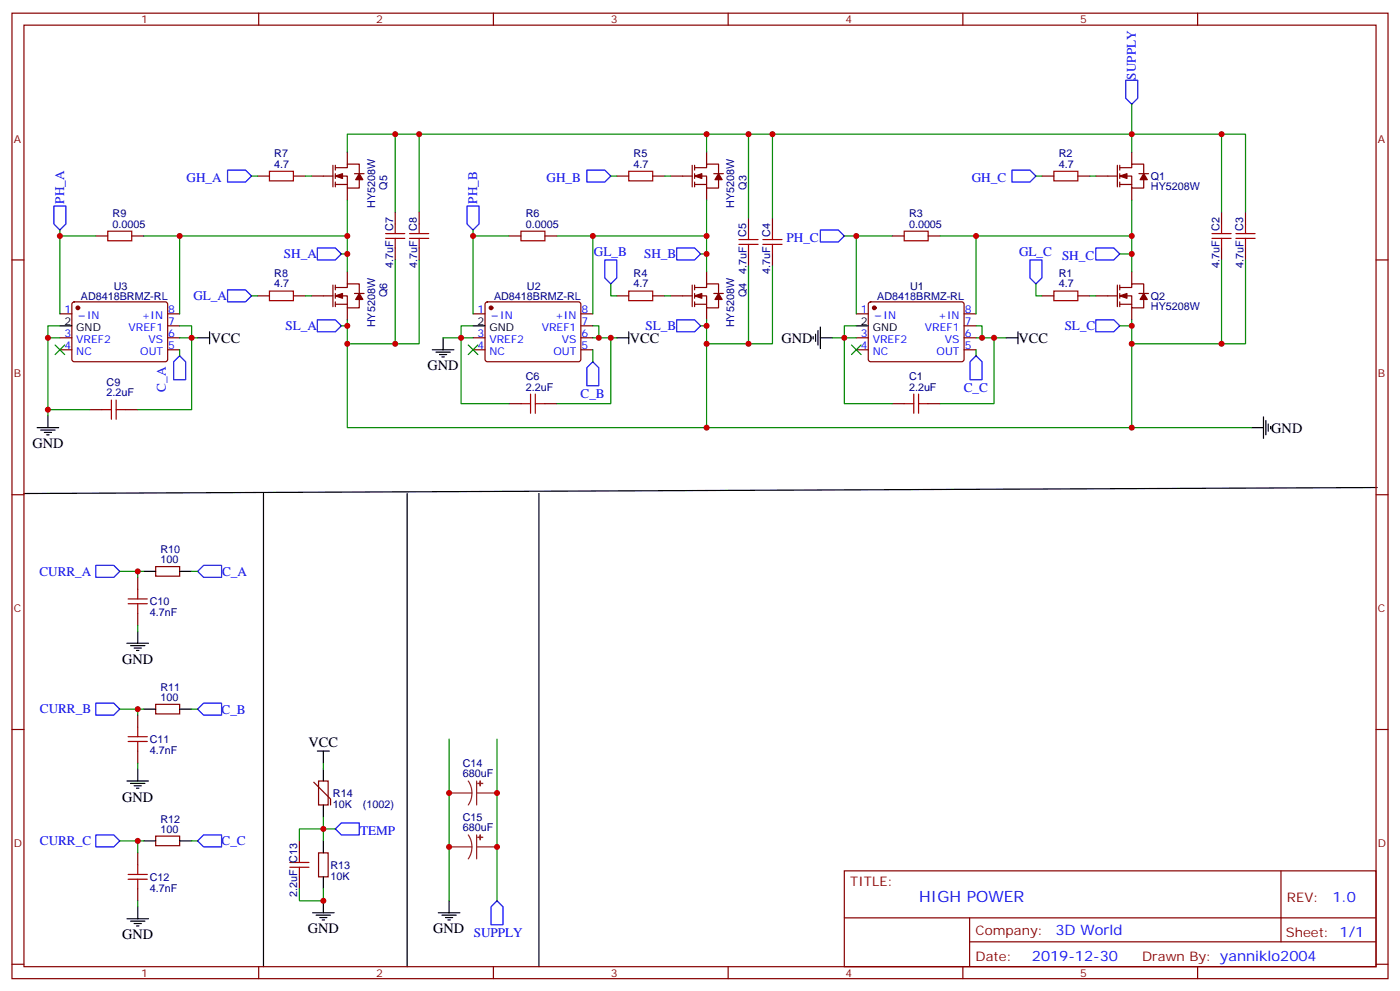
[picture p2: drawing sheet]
<svg xmlns="http://www.w3.org/2000/svg" width="412mm" height="292mm" viewBox="0 0 412 292" stroke-linecap="round" stroke-linejoin="round" font-family="sans-serif">
<g fill="none" stroke="#000" stroke-width=".35">
<path d="M17.6 96h3.6M58.2 99.5h3.5M61.7 97.7v3.5M130.5 99.5v3.5M139.3 96h3.6M181.7 99.5h3.5M185.2 97.7v3.5M239.5 99.1v.7M240.2 98.4v2.1M240.9 97.4v4.2M241.7 99.5h3.5M241.7 96.3v6.4"/>
<path d="M252.2 96h3.6M296.3 99.5h3.6M299.9 97.7v3.5M127.4 103h6.3M128.4 103.7h4.2M129.5 104.4h2.1M130.2 105.1h.7M10.9 125.9h6.4M12 126.6h4.2M13.1 127.4h2.1M13.8 128.1h.7M14.1 122.4v3.5"/>
<path d="M368.7 125.9h3.5M372.2 122.8v6.3M372.9 123.8v4.3M373.6 124.9v2.1M374.3 125.6v.7M77.6 145.3v139.4M119.9 145.3v139.4M158.7 145.3v139.4M405.7 143.6l-398.6 1.7M42.3 168.3h3.6M52.9 168.3h3.5M37.4 189.4h6.3"/>
<path d="M38.5 190.1h4.2M39.5 190.9h2.1M40.2 191.6h.7M40.6 185.9v3.5M42.3 208.8h3.6M52.9 208.8h3.5M37.4 230h6.3M38.5 230.7h4.2M39.5 231.4h2.1M40.2 232.1h.7M40.6 226.5v3.5M93.5 221.2h3.5"/>
<path d="M95.2 221.2v3.5M95.2 226.5v3.5M95.2 237.1v3.5M42.3 247.6h3.6M52.9 247.6h3.5M95.2 247.6v3.6M95.2 258.2v3.6M37.4 270.6h6.3M38.5 271.3h4.2M39.5 272h2.1M40.2 272.7h.7M40.6 267.1v3.5"/>
<path d="M92.1 268.8h6.3M93.1 269.5h4.3M94.2 270.2h2.1M94.9 270.9h.7M95.2 265.3v3.5M129.1 268.8h6.4M130.2 269.5h4.2M131.2 270.2h2.1M131.9 270.9h.7M132.3 265.3v3.5"/>
</g>
<g fill="none" stroke="#870000" stroke-width=".35">
<path d="M3.5 3.9h405.4v284.3h-405.4zM7.1 7.4h398.2v277.3h-398.2zM76.2 3.9v3.5M145.3 3.9v3.5M214.5 3.9v3.5M283.6 3.9v3.5M352.8 3.9v3.5M75.8 51.9h3.6M86.4 51.9h3.6M91.7 51.9h6.4M98.1 48.7v6.3M98.8 49.4h3.5v-1.1h3.5v2.9"/>
<path d="M98.8 51.9h3.5v3.5h3.5v-2.5M98.8 54.3h3.5M98.8 48.7v1.4M98.8 51.2v1.4M98.8 53.6v1.4M102.3 44.8v3.5M102.3 55.4v3.5M104.4 51.2h2.8M181.7 51.9h3.5M192.3 51.9h3.5M197.6 51.9h6.3M203.9 48.7v6.3"/>
<path d="M204.6 49.4h3.5v-1.1h3.6v2.9M204.6 51.9h3.5v3.5h3.6v-2.5M204.6 54.3h3.5M204.6 48.7v1.4M204.6 51.2v1.4M204.6 53.6v1.4M208.1 44.8v3.5M208.1 55.4v3.5M210.3 51.2h2.8M306.9 51.9h3.5M317.5 51.9h3.5M322.8 51.9h6.3"/>
<path d="M329.1 48.7v6.3M329.8 49.4h3.6v-1.1h3.5v2.9M329.8 51.9h3.6v3.5h3.5v-2.5M329.8 54.3h3.6M329.8 48.7v1.4M329.8 51.2v1.4M329.8 53.6v1.4M333.4 44.8v3.5M333.4 55.4v3.5M335.5 51.2h2.8M3.5 76.6h3.6M28.2 69.5h3.5"/>
<path d="M38.8 69.5h3.5M116.4 62.4v3.6M116.4 73v3.6M123.5 62.4v3.6M123.5 73v3.6M149.9 69.5h3.6M160.5 69.5h3.5M220.5 64.2v3.5M220.5 74.8v3.5M227.5 64.2v3.5M227.5 74.8v3.5M262.8 69.5h3.5"/>
<path d="M273.4 69.5h3.5M359.8 62.4v3.6M359.8 73v3.6M366.9 62.4v3.6M366.9 73v3.6M405.3 76.6h3.6M17.6 92.4h3.6M17.6 99.5h3.6M21.4 89.1l.5-.2 27.1 .1 .4 .6-.1 16.5-.6 .4h-27.1l-.4-.7v-16.2zM49.4 92.4h3.5M49.4 99.5h3.5M49.4 96h3.5"/>
<path d="M75.8 87.1h3.6M86.4 87.1h3.6M91.7 87.1h6.4M98.1 84v6.3M98.8 84.7h3.5v-1.1h3.5v2.8M98.8 87.1h3.5v3.6h3.5v-2.5M98.8 89.6h3.5M98.8 84v1.4M98.8 86.4v1.4M98.8 88.9v1.4M102.3 80.1v3.5M102.3 90.7v3.5"/>
<path d="M104.4 86.4h2.8M139.3 92.4h3.6M139.3 99.5h3.6M143.1 89.1l.5-.2 27.1 .1 .4 .6-.1 16.5-.6 .4h-27.1l-.4-.7v-16.2zM171.1 92.4h3.5M171.1 99.5h3.5M171.1 96h3.5M181.7 87.1h3.5M192.3 87.1h3.5M197.6 87.1h6.3M203.9 84v6.3M204.6 84.7h3.5v-1.1h3.6v2.8"/>
<path d="M204.6 87.1h3.5v3.6h3.6v-2.5M204.6 89.6h3.5M204.6 84v1.4M204.6 86.4v1.4M204.6 88.9v1.4M208.1 80.1v3.5M208.1 90.7v3.5M210.3 86.4h2.8M252.2 92.4h3.6M252.2 99.5h3.6M256 89.1l.5-.2 27.1 .1 .4 .6-.1 16.5-.6 .4h-27.1l-.4-.7v-16.2zM284 92.4h3.5"/>
<path d="M284 99.5h3.5M284 96h3.5M306.9 87.1h3.5M317.5 87.1h3.5M322.8 87.1h6.3M329.1 84v6.3M329.8 84.7h3.6v-1.1h3.5v2.8M329.8 87.1h3.6v3.6h3.5v-2.5M329.8 84v1.4M329.8 86.4v1.4M329.8 88.9v1.4M329.8 89.6h3.6"/>
<path d="M333.4 80.1v3.5M333.4 90.7v3.5M335.5 86.4h2.8M17.6 103h3.6M49.4 103h3.5M139.3 103h3.6M149.9 118.9h3.6M160.5 118.9h3.5M171.1 103h3.5M252.2 103h3.6M262.8 118.9h3.5M273.4 118.9h3.5"/>
<path d="M284 103h3.5M26.5 120.7h3.5M37 120.7h3.6M3.5 145.7h3.6M405.3 145.7h3.6M40.6 170v3.6M45.9 166.9h7v2.8h-7zM40.6 180.6v3.6M3.5 214.8h3.6M40.6 210.6v3.5M45.9 207.4h7v2.9h-7zM405.3 214.8h3.6"/>
<path d="M40.6 221.2v3.5M92.4 230.4l5 4.9v1.8M93.8 230h2.9v7.1h-2.9zM40.6 251.2v3.5M45.9 246.2h7v2.9h-7zM88.2 247.6v3.6M88.2 258.2v3.6M93.8 251.2h2.9v7h-2.9zM248.7 256.5h156.6v28.2h-156.6zM377.3 256.5v20.9M40.6 261.8v3.5M248.7 270.3h156.5"/>
<path d="M285.6 277.4h119.6M285.6 270.3v14.1M3.5 284h3.6M76.2 284.7v3.5M145.3 284.7v3.5M214.5 284.7v3.5M283.6 284.7v3.5M352.8 284.7v3.5M405.3 284h3.6"/>
</g>
<g fill="#870000" stroke="#870000" stroke-width=".35">
<path d="M329.8 51.9l2.2-.7v1.4z"/>
<path d="M336.9 51.2l1.1 1.7h-2.2z"/>
<path d="M329.8 87.1l2.2-.7v1.4z"/>
<path d="M336.9 86.4l1.1 1.8h-2.2z"/>
<path d="M204.6 51.9l2.1-.7v1.4z"/>
<path d="M211.7 51.2l1 1.7h-2.1z"/>
<path d="M204.6 87.1l2.1-.7v1.4z"/>
<path d="M211.7 86.4l1 1.8h-2.1z"/>
<path d="M98.8 51.9l2.1-.7v1.4z"/>
<path d="M105.8 51.2l1.1 1.7h-2.1z"/>
<path d="M98.8 87.1l2.1-.7v1.4z"/>
<path d="M105.8 86.4l1.1 1.8h-2.1z"/>
<circle cx="257.5" cy="90.7" r=".53"/>
<circle cx="144.6" cy="90.7" r=".53"/>
<circle cx="22.9" cy="90.7" r=".53"/>
</g>
<g fill="none" stroke="#a10000" stroke-width=".35">
<path d="M79.4 50.4h7v2.9h-7zM185.2 50.4h7.1v2.9h-7.1zM310.4 50.4h7.1v2.9h-7.1zM31.7 68.1h7.1v2.8h-7.1zM113.6 68.8h5.6M113.6 70.2h5.6M116.4 66v2.8M116.4 70.2v2.8M120.6 68.8h5.7M120.6 70.2h5.7M123.5 66v2.8M123.5 70.2v2.8"/>
<path d="M153.5 68.1h7v2.8h-7zM217.7 70.6h5.6M217.7 72h5.6M220.5 67.7v2.9M220.5 72v2.8M224.7 70.6h5.7M224.7 72h5.7M227.5 67.7v2.9M227.5 72v2.8M266.3 68.1h7.1v2.8h-7.1zM357 68.8h5.7M357 70.2h5.7"/>
<path d="M359.8 66v2.8M359.8 70.2v2.8M364.1 68.8h5.6M364.1 70.2h5.6M366.9 66v2.8M366.9 70.2v2.8M79.4 85.7h7v2.8h-7zM185.2 85.7h7.1v2.8h-7.1zM310.4 85.7h7.1v2.8h-7.1zM32.8 117.8v5.7M34.2 117.8v5.7M153.5 118.9h2.8"/>
<path d="M156.3 116.1v5.6M157.7 118.9h2.8M157.7 116.1v5.6M266.3 118.9h2.9M269.2 116.1v5.6M270.6 118.9h2.8M270.6 116.1v5.6M30 120.7h2.8M34.2 120.7h2.8M37.7 177.8h5.7M37.7 176.4h5.7M40.6 173.6v2.8"/>
<path d="M40.6 177.8v2.8M37.7 218.4h5.7M37.7 217h5.7M40.6 214.1v2.9M40.6 218.4v2.8M37.7 258.9h5.7M37.7 257.5h5.7M40.6 254.7v2.8M40.6 258.9v2.9M85.4 255.4h5.6M85.4 254h5.6M88.2 251.2v2.8"/>
<path d="M88.2 255.4v2.8"/>
</g>
<g fill="#8c2424" stroke="#8c2424" stroke-width=".35">
<path d="M141.4 230l.1 1.4z"/>
<path d="M140.8 230.7l1.4 .1z"/>
<path d="M141.4 245.9l.1 1.4z"/>
<path d="M140.8 246.6h1.4z"/>
</g>
<path d="M132.3 233.5h6.7M137.9 230l.9 1.7 .2 1.8M139 233.5l-.2 1.9-.9 1.7M140.4 230v7.1M140.4 233.5h6M132.3 249.4h6.7M137.9 245.9l.9 1.7 .2 1.8M139 249.4l-.2 1.9-.9 1.6M140.4 245.9v7M140.4 249.4h6" fill="none" stroke="#8c2424" stroke-width=".35"/>
<g fill="none" stroke="#00f" stroke-width=".35">
<path d="M331.6 23.6h3.5v5.3l-1.7 1.8-1.8-1.8zM67 50.1h5.3l1.8 1.8-1.8 1.7h-5.3zM172.9 50.1h5.3l1.7 1.8-1.7 1.7h-5.3zM298.1 50.1h5.3l1.8 1.8-1.8 1.7h-5.3zM15.9 60.7h3.5v5.3l-1.8 1.7-1.7-1.7zM93.5 73h5.3l1.7 1.8-1.7 1.8h-5.3zM137.6 60.7h3.5v5.3l-1.8 1.7-1.7-1.7zM178.2 76.6h3.5v5.2l-1.8 1.8-1.7-1.8zM199.3 73h5.3l1.8 1.8-1.8 1.8h-5.3zM241.7 67.7h5.2l1.8 1.8-1.8 1.8h-5.2zM303.4 76.6h3.5v5.2l-1.7 1.8-1.8-1.8zM322.8 73h5.3l1.7 1.8-1.7 1.8h-5.3z"/>
<path d="M67 85.4h5.3l1.8 1.7-1.8 1.8h-5.3zM93.5 94.2h5.3l1.7 1.8-1.7 1.7h-5.3zM199.3 94.2h5.3l1.8 1.8-1.8 1.7h-5.3zM322.8 94.2h5.3l1.7 1.8-1.7 1.7h-5.3zM52.9 104.8l1.8 1.7v5.3h-3.5v-5.3zM174.6 106.5l1.8 1.8v5.3h-3.5v-5.3zM287.5 104.8l1.8 1.7v5.3h-3.5v-5.3zM28.2 166.5h5.3l1.8 1.8-1.8 1.7h-5.3zM58.2 168.3l1.8-1.8h5.3v3.5h-5.3zM28.2 207.1h5.3l1.8 1.7-1.8 1.8h-5.3zM58.2 208.8l1.8-1.7h5.3v3.5h-5.3zM28.2 245.9h5.3l1.8 1.7-1.8 1.8h-5.3z"/>
<path d="M58.2 247.6l1.8-1.7h5.3v3.5h-5.3zM98.8 244.1l1.7-1.7h5.3v3.5h-5.3zM146.4 265.3l1.8 1.8v5.2h-3.6v-5.2z"/>
</g>
<g fill="none" stroke="#008700" stroke-width=".35">
<path d="M116.4 39.5v22.9M123.5 39.5v22.9M208.1 39.5h-105.8v5.3M220.5 39.5v24.7M227.5 39.5v24.7M333.4 30.7v14.1M359.8 39.5v22.9M74.1 51.9h1.7M90 51.9h1.7M102.3 58.9v21.2M179.9 51.9h1.8M195.8 51.9h1.8"/>
<path d="M208.1 44.8v-5.3h158.8v22.9M208.1 58.9v21.2M305.2 51.9h1.7M321 51.9h1.8M333.4 58.9v10.6h-45.9M17.6 67.7v1.8M28.2 69.5h-10.6v22.9M42.3 69.5h60M52.9 69.5v22.9M100.5 74.8h1.8M116.4 76.6v24.6h-14.1M123.5 76.6v24.6h-7.1"/>
<path d="M139.3 67.7v1.8M149.9 69.5h-10.6v22.9M164 69.5h10.6v22.9M174.6 69.5h33.5M206.4 74.8h1.7M220.5 78.3v22.9h-12.4M227.5 78.3v22.9h-7M248.7 69.5h3.5M262.8 69.5h-10.6v22.9M276.9 69.5h10.6v22.9M329.8 74.8h3.6M333.4 69.5v10.6"/>
<path d="M359.8 76.6v24.6h-26.4M366.9 76.6v24.6h-7.1M14.1 99.5h3.5M17.6 96h-3.5v26.4M52.9 96h3.5v3.5h-3.5M58.2 99.5h-1.8v21.2h-15.8M74.1 87.1h1.7M90 87.1h1.7M100.5 96h1.8M102.3 94.2v31.7h105.8M130.5 99.5h8.8M139.3 96h-3.5v22.9h14.1"/>
<path d="M174.6 96h1.8v3.5h-1.8M176.4 99.5h5.3M179.9 99.5v19.4h-15.9M179.9 83.6v3.5h1.8M195.8 87.1h1.8M206.4 96h1.7M208.1 94.2v31.7h125.3M245.2 99.5h7M252.2 96h-3.5v22.9h14.1M287.5 96h1.8v3.5M287.5 99.5h5.3v19.4h-15.9M292.8 99.5h3.5"/>
<path d="M305.2 83.6v3.5h1.7M321 87.1h1.8M329.8 96h3.6M333.4 94.2v31.7h35.3M52.9 103v1.8M174.6 103v3.5M287.5 103v1.8M14.1 120.7h12.4M35.3 168.3h5.3M42.3 168.3h-1.7v1.7M56.4 168.3h1.8M40.6 184.2v1.7"/>
<path d="M35.3 208.8h5.3M42.3 208.8h-1.7v1.8M56.4 208.8h1.8M132.3 217.7v47.6M146.4 217.7v47.6M40.6 224.7v1.8M95.2 224.7v1.8M35.3 247.6h5.3M42.3 247.6h-1.7v3.6M56.4 247.6h1.8M95.2 240.6v7M98.8 244.1h-10.6v3.5"/>
<path d="M40.6 265.3v1.8M88.2 261.8v3.5h7v-3.5"/>
</g>
<g fill="#c00">
<circle cx="132.3" cy="233.5" r=".88"/>
<circle cx="333.4" cy="96" r=".88"/>
<circle cx="208.1" cy="96" r=".88"/>
<circle cx="102.3" cy="96" r=".88"/>
<circle cx="146.4" cy="233.5" r=".88"/>
<circle cx="132.3" cy="249.4" r=".88"/>
<circle cx="146.4" cy="249.4" r=".88"/>
<circle cx="95.3" cy="244.1" r=".88"/>
<circle cx="40.6" cy="208.8" r=".88"/>
<circle cx="116.4" cy="101.2" r=".88"/>
<circle cx="123.5" cy="39.5" r=".88"/>
<circle cx="208.1" cy="39.5" r=".88"/>
<circle cx="52.9" cy="69.5" r=".88"/>
<circle cx="14.1" cy="120.6" r=".88"/>
<circle cx="14.1" cy="99.5" r=".88"/>
<circle cx="208.1" cy="125.9" r=".88"/>
<circle cx="102.3" cy="74.8" r=".88"/>
<circle cx="176.4" cy="99.5" r=".88"/>
<circle cx="208.1" cy="101.2" r=".88"/>
<circle cx="227.5" cy="39.5" r=".88"/>
<circle cx="208.1" cy="74.8" r=".88"/>
<circle cx="292.8" cy="99.5" r=".88"/>
<circle cx="333.4" cy="101.2" r=".88"/>
<circle cx="333.4" cy="39.5" r=".88"/>
<circle cx="333.4" cy="74.8" r=".88"/>
<circle cx="333.4" cy="69.5" r=".88"/>
<circle cx="289.3" cy="99.5" r=".88"/>
<circle cx="248.7" cy="99.5" r=".88"/>
<circle cx="252.2" cy="69.5" r=".88"/>
<circle cx="287.5" cy="69.5" r=".88"/>
<circle cx="359.8" cy="101.2" r=".88"/>
<circle cx="359.8" cy="39.5" r=".88"/>
<circle cx="333.4" cy="125.9" r=".88"/>
<circle cx="174.6" cy="69.5" r=".88"/>
<circle cx="208.1" cy="69.5" r=".88"/>
<circle cx="220.5" cy="39.5" r=".88"/>
<circle cx="220.5" cy="101.2" r=".88"/>
<circle cx="179.9" cy="99.5" r=".88"/>
<circle cx="135.8" cy="99.5" r=".88"/>
<circle cx="139.3" cy="69.5" r=".88"/>
<circle cx="56.4" cy="99.5" r=".88"/>
<circle cx="102.3" cy="69.5" r=".88"/>
<circle cx="17.6" cy="69.5" r=".88"/>
<circle cx="116.4" cy="39.5" r=".88"/>
<circle cx="102.3" cy="101.2" r=".88"/>
<circle cx="40.6" cy="168.3" r=".88"/>
<circle cx="40.6" cy="247.6" r=".88"/>
<circle cx="95.3" cy="265.3" r=".88"/>
</g>
<g fill="#c00" stroke="#008700" stroke-width=".35">
<path d="M250.8 101.6l2.8 2.8zM253.6 101.6l-2.8 2.8z"/>
<path d="M137.9 101.6l2.9 2.8zM140.8 101.6l-2.9 2.8z"/>
<path d="M16.2 101.6l2.8 2.8zM19 101.6l-2.8 2.8z"/>
</g>
<text font-size="4.6" fill="#00f" x="270.8" y="265.5">HIGH POWER</text>
<g font-size="4.2">
<text x="62.1" y="100.9">VCC</text>
<text x="185.6" y="100.9">VCC</text>
<text x="230.2" y="100.9">GND</text>
<text x="300" y="100.9">VCC</text>
<text x="125.9" y="109">GND</text>
<text x="9.5" y="131.9">GND</text>
<text x="374.5" y="127.4">GND</text>
<text x="36" y="195.5">GND</text>
<text x="90.9" y="220.1">VCC</text>
<text x="36" y="236.1">GND</text>
<text x="90.7" y="274.9">GND</text>
<text x="127.6" y="274.9">GND</text>
<text x="36" y="276.7">GND</text>
</g>
<g font-size="4.2" fill="#00f">
<text x="392.5" y="265.7">1.0</text>
<text x="310.9" y="275.3">3D World</text>
<text x="304" y="283.1">2019-12-30</text>
</g>
<g font-size="3.9" fill="#00f">
<text x="334.6" y="23.4" transform="rotate(-90 334.6 23.4)">SUPPLY</text>
<text x="54.9" y="53.6">GH_A</text>
<text x="161" y="53.6">GH_B</text>
<text x="286.2" y="53.6">GH_C</text>
<text x="18.9" y="60" transform="rotate(-90 18.9 60)">PH_A</text>
<text x="140.6" y="60" transform="rotate(-90 140.6 60)">PH_B</text>
<text x="231.7" y="71.3">PH_C</text>
<text x="83.7" y="76">SH_A</text>
<text x="175" y="75.5">GL_B</text>
<text x="189.7" y="76">SH_B</text>
<text x="300.2" y="75.5">GL_C</text>
<text x="312.8" y="76.6">SH_C</text>
<text x="57" y="88.4">GL_A</text>
<text x="84.1" y="97.2">SL_A</text>
<text x="190.1" y="97.2">SL_B</text>
<text x="313.6" y="97.2">SL_C</text>
<text x="48.9" y="115.4" transform="rotate(-90 48.9 115.4)">C_A</text>
<text x="171" y="117.1">C_B</text>
<text x="283.9" y="115.4">C_C</text>
<text x="11.6" y="169.6">CURR_A</text>
<text x="65.4" y="169.5">C_A</text>
<text x="11.7" y="210.1">CURR_B</text>
<text x="65.3" y="210.1">C_B</text>
<text x="106.1" y="245.9">TEMP</text>
<text x="11.7" y="248.9">CURR_C</text>
<text x="65.3" y="248.9">C_C</text>
<text x="139.5" y="275.8">SUPPLY</text>
</g>
<g font-size="3.9" fill="#800">
<text x="250.5" y="261.1">TITLE:</text>
<text x="379.1" y="265.7">REV:</text>
<text x="287.4" y="275.3">Company:</text>
<text x="378.7" y="275.9">Sheet: 1/1</text>
<text x="287.4" y="282.9">Date:</text>
<text x="336.4" y="283">Drawn By: yanniklo2004</text>
</g>
<g font-size="3.2" fill="#800">
<text x="41.6" y="6.9">1</text>
<text x="110.8" y="6.9">2</text>
<text x="179.9" y="6.9">3</text>
<text x="249.1" y="6.9">4</text>
<text x="318.2" y="6.9">5</text>
<text x="4.1" y="42">A</text>
<text x="405.9" y="42">A</text>
<text x="4.1" y="111.1">B</text>
<text x="405.9" y="111.1">B</text>
<text x="4.1" y="180.3">C</text>
<text x="405.9" y="180.3">C</text>
<text x="4.1" y="249.4">D</text>
<text x="405.9" y="249.4">D</text>
<text x="41.6" y="287.7">1</text>
<text x="110.8" y="287.7">2</text>
<text x="179.9" y="287.7">3</text>
<text x="249.1" y="287.7">4</text>
<text x="318.2" y="287.7">5</text>
</g>
<g font-size="3.2" fill="#000080">
<text x="80.8" y="46.2">R7</text>
<text x="186.6" y="46.2">R5</text>
<text x="311.9" y="46.2">R2</text>
<text x="80.8" y="49.4">4.7</text>
<text x="186.6" y="49.4">4.7</text>
<text x="311.9" y="49.4">4.7</text>
<text x="339" y="53">Q1</text>
<text x="114" y="55.8" transform="rotate(-90 114 55.8)">Q5</text>
<text x="219.9" y="55.8" transform="rotate(-90 219.9 55.8)">Q3</text>
<text x="339" y="56">HY5208W</text>
<text x="33.2" y="63.9">R9</text>
<text x="110.5" y="61.1" transform="rotate(-90 110.5 61.1)">HY5208W</text>
<text x="154.9" y="63.9">R6</text>
<text x="216.3" y="61.1" transform="rotate(-90 216.3 61.1)">HY5208W</text>
<text x="267.8" y="63.9">R3</text>
<text x="33.2" y="67">0.0005</text>
<text x="115.8" y="68.1" transform="rotate(-90 115.8 68.1)">C7</text>
<text x="122.8" y="68.1" transform="rotate(-90 122.8 68.1)">C8</text>
<text x="154.9" y="67">0.0005</text>
<text x="219.8" y="69.8" transform="rotate(-90 219.8 69.8)">C5</text>
<text x="226.9" y="69.8" transform="rotate(-90 226.9 69.8)">C4</text>
<text x="267.8" y="67">0.0005</text>
<text x="359.2" y="68.1" transform="rotate(-90 359.2 68.1)">C2</text>
<text x="366.2" y="68.1" transform="rotate(-90 366.2 68.1)">C3</text>
<text x="80.8" y="81.4">R8</text>
<text x="115.8" y="79" transform="rotate(-90 115.8 79)">4.7uF</text>
<text x="122.8" y="79" transform="rotate(-90 122.8 79)">4.7uF</text>
<text x="186.6" y="81.4">R4</text>
<text x="219.9" y="80.8" transform="rotate(-90 219.9 80.8)">4.7uF</text>
<text x="226.9" y="80.8" transform="rotate(-90 226.9 80.8)">4.7uF</text>
<text x="311.9" y="81.4">R1</text>
<text x="359.2" y="79" transform="rotate(-90 359.2 79)">4.7uF</text>
<text x="366.3" y="79" transform="rotate(-90 366.3 79)">4.7uF</text>
<text x="23.8" y="88.3">AD8418BRMZ-RL</text>
<text x="33.5" y="85.4">U3</text>
<text x="80.8" y="84.7">4.7</text>
<text x="114" y="87.6" transform="rotate(-90 114 87.6)">Q6</text>
<text x="145.5" y="88.3">AD8418BRMZ-RL</text>
<text x="155.2" y="85.4">U2</text>
<text x="186.6" y="84.7">4.7</text>
<text x="219.9" y="87.6" transform="rotate(-90 219.9 87.6)">Q4</text>
<text x="258.4" y="88.3">AD8418BRMZ-RL</text>
<text x="268.1" y="85.4">U1</text>
<text x="311.9" y="84.7">4.7</text>
<text x="339" y="88.3">Q2</text>
<text x="339" y="91.2">HY5208W</text>
<text x="110.5" y="96.4" transform="rotate(-90 110.5 96.4)">HY5208W</text>
<text x="216.3" y="96.4" transform="rotate(-90 216.3 96.4)">HY5208W</text>
<text x="31.4" y="113.6">C9</text>
<text x="154.9" y="111.8">C6</text>
<text x="267.8" y="111.8">C1</text>
<text x="31.4" y="116.8">2.2uF</text>
<text x="154.9" y="115">2.2uF</text>
<text x="267.8" y="115">2.2uF</text>
<text x="47.3" y="165.8">100</text>
<text x="47.3" y="162.9">R10</text>
<text x="44.1" y="178.3">C10</text>
<text x="44.1" y="181.4">4.7nF</text>
<text x="47.3" y="203.4">R11</text>
<text x="47.3" y="206.4">100</text>
<text x="44.1" y="222">4.7nF</text>
<text x="44.1" y="218.8">C11</text>
<text x="136.3" y="226">C14</text>
<text x="136.3" y="229">680uF</text>
<text x="98.1" y="237.8">10K</text>
<text x="98.1" y="234.7">R14</text>
<text x="106.9" y="237.8">(1002)</text>
<text x="47.3" y="245.2">100</text>
<text x="47.3" y="242.2">R12</text>
<text x="136.3" y="244.8">680uF</text>
<text x="136.3" y="241.9">C15</text>
<text x="87.6" y="254.2" transform="rotate(-90 87.6 254.2)">C13</text>
<text x="97.4" y="255.8">R13</text>
<text x="44.1" y="262.6">4.7nF</text>
<text x="44.1" y="259.3">C12</text>
<text x="97.4" y="259.1">10K</text>
<text x="87.6" y="264.2" transform="rotate(-90 87.6 264.2)">2.2uF</text>
</g>
<g font-size="3.2" fill="#00f">
<text x="19" y="92.1">1</text>
<text x="25.6" y="93.8">IN</text>
<text x="41.8" y="93.8">+IN</text>
<text x="49.6" y="95.6">7</text>
<text x="49.6" y="92.1">8</text>
<text x="140.7" y="92.1">1</text>
<text x="147.4" y="93.8">IN</text>
<text x="163.5" y="93.8">+IN</text>
<text x="171.3" y="95.6">7</text>
<text x="171.3" y="92.1">8</text>
<text x="253.6" y="92.1">1</text>
<text x="260.2" y="93.8">IN</text>
<text x="276.4" y="93.8">+IN</text>
<text x="284.2" y="95.6">7</text>
<text x="284.2" y="92.1">8</text>
<text x="19" y="99.1">3</text>
<text x="22.5" y="100.9">VREF2</text>
<text x="37.9" y="97.4">VREF1</text>
<text x="43.7" y="100.9">VS</text>
<text x="49.6" y="99.1">6</text>
<text x="140.7" y="99.1">3</text>
<text x="144.2" y="100.9">VREF2</text>
<text x="159.6" y="97.4">VREF1</text>
<text x="165.5" y="100.9">VS</text>
<text x="171.3" y="99.1">6</text>
<text x="253.6" y="99.1">3</text>
<text x="257.1" y="100.9">VREF2</text>
<text x="272.5" y="97.4">VREF1</text>
<text x="278.3" y="100.9">VS</text>
<text x="284.2" y="99.1">6</text>
<text x="19" y="102.7">4</text>
<text x="22.5" y="104.4">NC</text>
<text x="41.3" y="104.4">OUT</text>
<text x="49.6" y="102.7">5</text>
<text x="140.7" y="102.7">4</text>
<text x="144.2" y="104.4">NC</text>
<text x="163" y="104.4">OUT</text>
<text x="171.3" y="102.7">5</text>
<text x="253.6" y="102.7">4</text>
<text x="257.1" y="104.4">NC</text>
<text x="275.9" y="104.4">OUT</text>
<text x="284.2" y="102.7">5</text>
</g>
<g font-size="3.2">
<text x="19" y="95.6">2</text>
<text x="140.7" y="95.6">2</text>
<text x="253.6" y="95.6">2</text>
<text x="22.5" y="97.4">GND</text>
<text x="144.2" y="97.4">GND</text>
<text x="257.1" y="97.4">GND</text>
</g>
</svg>
